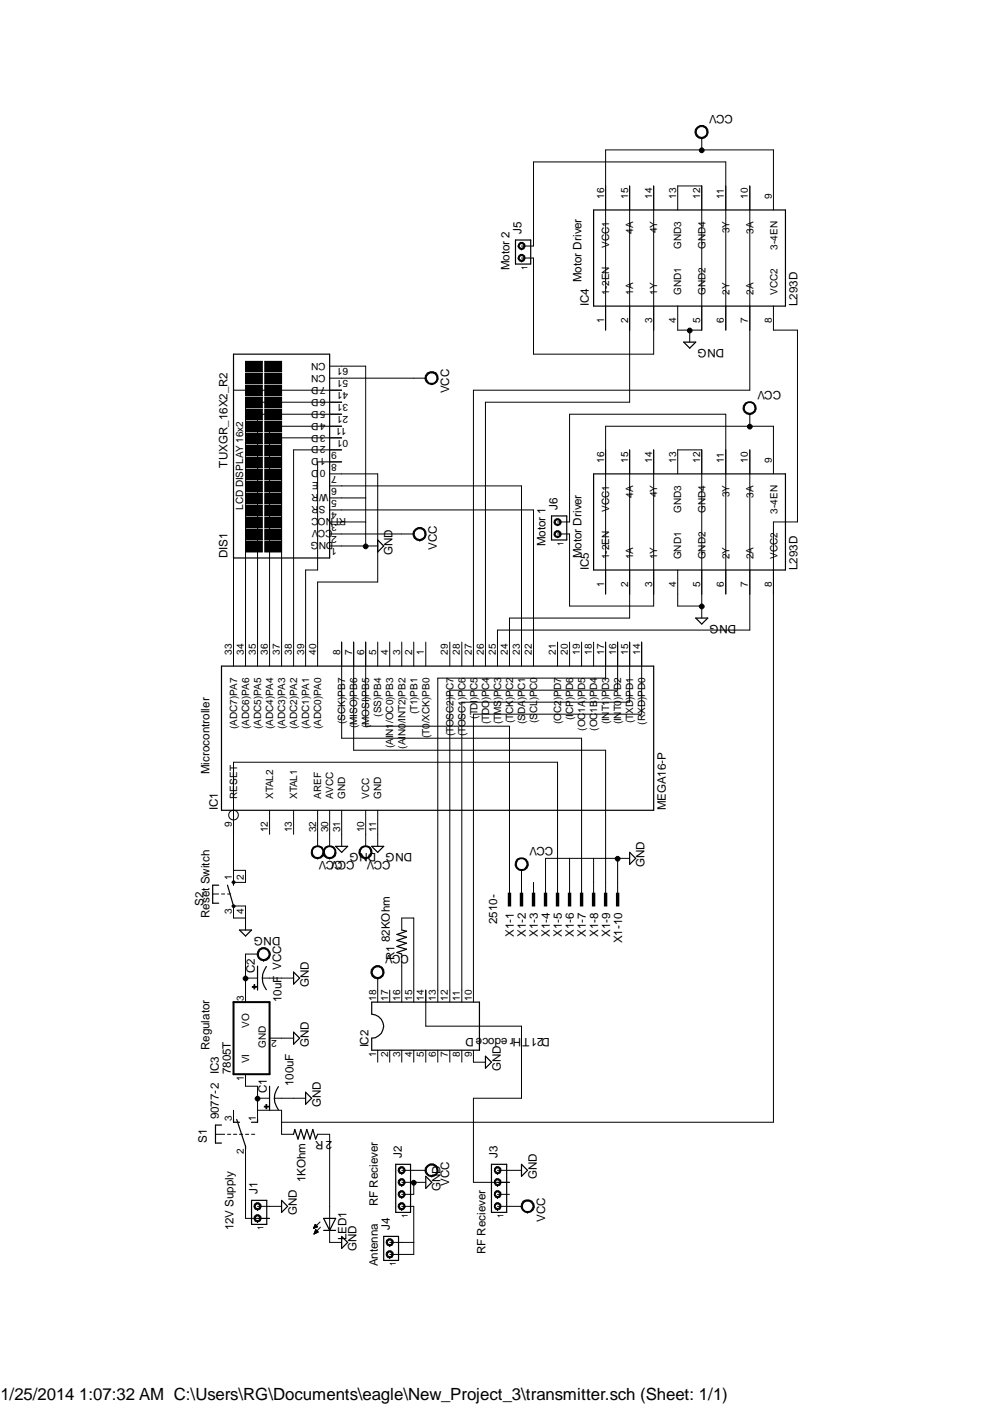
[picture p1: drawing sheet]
<svg xmlns="http://www.w3.org/2000/svg" width="210mm" height="297mm" viewBox="0 0 210 297" stroke-linecap="round" stroke-linejoin="round" font-family="sans-serif">
<g fill="none" stroke="#000" stroke-width=".25">
<path d="M109 50.7h3.2v5.1h-3.2zM125.5 44.4h40.5v20.3h-40.5zM49.4 74.9h20.3v43.1h-20.3zM144.5 72.3h2.6l-1.3 1.3zM79.8 114.2l1.3 1.2-1.3 1.3zM116.6 109.1h3.2v5.1h-3.2zM125.5 100.2h40.5v20.3h-40.5zM147.1 130.7h2.5l-1.3 1.2zM46.8 140.8h91.4v30.5h-91.4zM71 178.9h2.5l-1.3 1.3zM78.6 178.9h2.5l-1.3 1.3zM46.2 187.1h-1.2v3.9h1.2"/>
<path d="M48.1 187.1l1.3 4.4M49.4 186.5v.6M50.6 196.6h2.6l-1.3 1.3zM84.9 196.6l1 .3-2 .7 2 .5-2 .7 2 .6-2 .7 2 .6-2 .7 1 .3M133.1 180.2l1.3 1.3-1.3 1.2zM54.4 204.2v5.1M56.3 204.3a4 4 0 0 0 0 4.9M62.1 205.5l1.2 1.3-1.2 1.3zM62.1 218.2l1.2 1.3-1.2 1.3zM78.6 211.9h22.7v10.1h-22.7v-2.5a2.54 2.54 0 0 0 2.5-2.6 2.54 2.54 0 0 0-2.5-2.5zM46.8 237.9h-1.2v3.8h1.2M49.4 236.7v.6h1.2"/>
<path d="M50 236.7l1.9 5.6v.6M54.4 236.7v.6h-1.2M57 229.6v5.1M58.8 229.7a4 4 0 0 0 0 4.9M62.1 239.8l.2-1 .7 2 .6-2 .7 2 .6-2 .6 2 .6-2 .6 2 .4-1M64.6 230.9l1.3 1.3-1.3 1.3zM102.6 223.3l1.3 1.3-1.3 1.2zM53.2 253.8h3.2v5.1h-3.2zM59.5 253.8l1.3 1.2-1.3 1.3zM68.4 257.6h2.6l-1.3 2.5zM83.7 246.2h3.1v10.1h-3.1zM90 248.7l1.3 1.3-1.3 1.2z"/>
<path d="M103.9 246.2h3.2v10.1h-3.2zM110.2 246.2l1.3 1.2-1.3 1.3zM68.4 260.1h2.6M72.2 261.4l1.3 1.3-1.3 1.2zM81.1 261.4h3.1v5.1h-3.1z"/>
</g>
<g fill="none" stroke="#000" stroke-width=".21">
<path d="M133.1 39.3v45.7h-30.5v55.8M138.2 39.3v35.6h-25.4v-20.3h-2.6M147.4 26.9a1.4 1.4 0 0 1 2.2 .5 1.4 1.4 0 0 1-1.3 1.9v-.2a1.15 1.15 0 0 1-1.1-1.4 1.15 1.15 0 0 1 1.5-.8 1.15 1.15 0 0 1 .6 1.7l-1 .5v.2a1.39 1.39 0 0 1-1.3-.9 1.39 1.39 0 0 1 .4-1.5zM148.3 29.2v2.5M158.5 39.3v43.2h-58.4v58.3M109.6 54.1l.4-.3h.5l.4 .3 .1 .5-.3 .5-.5 .2v-.2l-.5-.5 .4-.6h.3l.3 .3v.3l-.5 .5v.2l-.4-.2-.3-.5zM109.6 51.6l.4-.3h.5l.4 .3 .1 .5-.3 .5-.5 .2v-.3l-.5-.4 .4-.6h.3l.3 .3v.3l-.5 .4v.3l-.4-.2-.3-.5zM110.2 52h2.6v-17.8h40.6v35.6M143.3 44.4v-5.1h5v30.5h-5v-5.1M163.5 44.4v-12.7h-35.5v38.1M51.9 78.9h3.6v2.2h-3.6zM51.9 76.4h3.6v2.2h-3.6z"/>
<path d="M56 78.9h3.5v2.2h-3.5zM56 76.4h3.5v2.2h-3.5zM69.7 77.4h7.6v38M69.7 80h20.3M90.3 78.9a1.39 1.39 0 0 1 2.2 .5 1.39 1.39 0 0 1-1.2 1.9v-.2a1.12 1.12 0 0 1-1.1-1.4 1.12 1.12 0 0 1 1.5-.8 1.12 1.12 0 0 1 .5 1.6l-.4 .5-.5 .1v.2a1.39 1.39 0 0 1-1.4-.9 1.39 1.39 0 0 1 .4-1.5zM145.8 69.8v2.5M163.5 64.7v5.1h5.1v40.5h-5.1v127h-104M51.9 99.3h3.6v2.2h-3.6zM51.9 96.7h3.6v2.2h-3.6zM51.9 94.2h3.6v2.2h-3.6zM51.9 91.6h3.6v2.2h-3.6zM51.9 89.1h3.6v2.2h-3.6z"/>
<path d="M51.9 86.6h3.6v2.2h-3.6zM51.9 84h3.6v2.2h-3.6zM51.9 81.5h3.6v2.2h-3.6zM56 99.3h3.5v2.2h-3.5zM56 96.7h3.5v2.2h-3.5zM56 94.2h3.5v2.2h-3.5zM56 91.6h3.5v2.2h-3.5zM56 89.1h3.5v2.2h-3.5zM56 86.6h3.5v2.2h-3.5zM56 84h3.5v2.2h-3.5zM56 81.5h3.5v2.2h-3.5zM72.2 82.5h-22.8v58.3"/>
<path d="M72.2 85h-20.3v55.8M72.2 87.6h-17.8v53.2M72.2 90.1h-15.2v50.7M72.2 92.6h-12.7v48.2M72.2 95.1h-10.1v45.7M72.2 97.6h-5.1v22.9h-2.5v20.3M133.1 95.1v35.6h-25.4v10.1M138.2 95.1v33h-17.8v-15.2h-2.5M157.6 85.2a1.39 1.39 0 0 1 2.2 .6 1.39 1.39 0 0 1-1.3 1.9v-.3a1.16 1.16 0 0 1-1.2-1.5 1.16 1.16 0 0 1 1.8-.6 1.16 1.16 0 0 1-.1 1.9l-.5 .2v.3a1.39 1.39 0 0 1-1.3-.9 1.39 1.39 0 0 1 .4-1.6zM158.5 95.1v38.1h-53.3v7.6M158.5 87.6v2.5M51.9 114.5h3.6v2.2h-3.6z"/>
<path d="M51.9 112h3.6v2.2h-3.6zM51.9 109.4h3.6v2.2h-3.6zM51.9 106.9h3.6v2.2h-3.6zM51.9 104.3h3.6v2.2h-3.6zM51.9 101.8h3.6v2.2h-3.6zM56 114.5h3.5v2.2h-3.5zM56 112h3.5v2.2h-3.5zM56 109.4h3.5v2.2h-3.5zM56 106.9h3.5v2.2h-3.5zM56 104.3h3.5v2.2h-3.5zM56 101.8h3.5v2.2h-3.5zM69.7 100.2h10.1v22.8h-12.7v17.8"/>
<path d="M69.7 102.7h40.5v38.1M69.7 107.8h43.1v33M69.7 115.4h10.1M69.7 112.9h17.8M69.7 110.3h7.6M69.7 105.3h7.6M87.8 111.9a1.4 1.4 0 0 1 2.2 .5 1.4 1.4 0 0 1-1.3 1.9v-.2a1.15 1.15 0 0 1-1.1-1.4 1.15 1.15 0 0 1 1.5-.8 1.15 1.15 0 0 1 .6 1.7l-1 .5v.2a1.39 1.39 0 0 1-1.3-.9 1.39 1.39 0 0 1 .4-1.5zM117.2 112.6l.4-.4h.5l.4 .4 .1 .5-.2 .4-.5 .2v-.3l-.4-.1-.2-.3 .1-.4 .3-.1 .6 .1 .1 .4-.2 .3-.3 .1v.3l-.6-.2-.2-.4zM117.2 110l.4-.3h.5l.4 .3 .1 .5-.2 .4-.5 .2v-.2l-.4-.1-.2-.4 .1-.3 .3-.2 .6 .2 .1 .3-.2 .4-.3 .1v.2l-.6-.2-.2-.4zM117.9 110.3h2.5v-22.7h33v38M143.3 100.2v-5.1h5v35.6M163.5 100.2v-10.1h-35.5v35.5"/>
<path d="M72.2 135.7v20.4h50.7v32.9M74.8 135.7v22.9h53.2v30.4M77.3 135.7v17.8h30.4v35.5M79.8 135.7v5.1M82.4 135.7v5.1M84.9 135.7v5.1M87.5 135.7v5.1M90 135.7v5.1M95.1 135.7v5.1M97.6 135.7v5.1M117.9 135.7v5.1M120.4 135.7v5.1"/>
<path d="M122.9 135.7v5.1M125.5 135.7v5.1M128 135.7v7.7h-35.5v68.5M130.6 135.7v10.2h-35.5v66M133.1 135.7v12.7h-35.5v63.5M135.6 135.7v15.3h-35.5v60.9M143.3 120.5v7.6h5M57 171.3v5.1M62.1 171.3v5.1M66.2 179.1a1.39 1.39 0 0 1 2.2 .6 1.39 1.39 0 0 1-1.3 1.9v-.3a1.15 1.15 0 0 1-1.1-1.4 1.15 1.15 0 0 1 1.6-.8 1.15 1.15 0 0 1 .5 1.7l-.5 .4-.5 .1v.3a1.39 1.39 0 0 1-1.3-.9 1.39 1.39 0 0 1 .4-1.6zM67.1 171.3v7.6M68.7 179.1a1.39 1.39 0 0 1 2.2 .6 1.39 1.39 0 0 1-1.2 1.9v-.3a1.15 1.15 0 0 1-1.2-1.4 1.15 1.15 0 0 1 1.6-.8 1.15 1.15 0 0 1 .5 1.7l-.4 .4-.5 .1v.3a1.39 1.39 0 0 1-1.4-.9 1.39 1.39 0 0 1 .4-1.6z"/>
<path d="M69.7 171.3v7.6M72.2 171.3v7.6M76.4 179.1a1.39 1.39 0 0 1 2.2 .6 1.39 1.39 0 0 1-1.3 1.9v-.3a1.15 1.15 0 0 1-1.2-1.4 1.15 1.15 0 0 1 1.6-.8 1.15 1.15 0 0 1 .5 1.7l-.4 .4-.5 .1v.3a1.39 1.39 0 0 1-1.3-.9 1.39 1.39 0 0 1 .4-1.6zM77.3 171.3v7.6M79.8 171.3v7.6M45 189h1.2M46.8 189h.7M48.1 189h.7M49 191.5l.4-.2 .3 .2-.1 .3-.2 .1zM49.2 186.3h.4v.4h-.4l-.2-.2zM49.4 184h2.5v2.5h-2.5v-25.4h68.5v27.9M51.9 194.1h-2.5v-2.6h2.5v5.1"/>
<path d="M84.9 196.6v-2.5h2.6v17.8M107.4 188.8h.5v2.7h-.5zM109.3 181.6a1.41 1.41 0 0 1 2.3 .6 1.41 1.41 0 0 1-1.4 1.9v-.3a1.15 1.15 0 0 1-1.1-1.3 1.15 1.15 0 0 1 1.5-.9 1.15 1.15 0 0 1 .6 1.7l-.4 .5h-.6v.3a1.43 1.43 0 0 1-1.2-.9 1.43 1.43 0 0 1 .3-1.6zM110 188.8h.5v2.7h-.5zM110.2 184v5M112.5 188.8h.5v2.7h-.5zM112.8 186.5v2.5M115.1 188.8h.5v2.7h-.5zM117.6 188.8h.5v2.7h-.5zM120.1 188.8h.5v2.7h-.5zM120.4 181.5v7.5M122.7 188.8h.5v2.7h-.5z"/>
<path d="M125.2 188.8h.5v2.7h-.5zM125.5 181.5v7.5M127.8 188.8h.5v2.7h-.5zM130.3 188.8h.5v2.7h-.5zM130.6 181.5v7.5M133.1 181.5h-17.8v7.5M51.9 206.8h2.5M53.3 208.6h.9v.1h-.9zM53.7 208.2h.1v.9h-.1zM54.4 201.7h-2.5v10.2M54.8 200.7a1.41 1.41 0 0 1 2.2 .5 1.41 1.41 0 0 1-1.3 1.9v-.2a1.15 1.15 0 0 1-1.1-1.4 1.15 1.15 0 0 1 1.5-.8 1.15 1.15 0 0 1 .5 1.7l-.9 .5v.2a1.43 1.43 0 0 1-1.3-.9 1.43 1.43 0 0 1 .4-1.5zM55.5 206.8h6.6"/>
<path d="M57 219.5h5.1M78.9 204.5a1.4 1.4 0 0 1 2.2 .6 1.4 1.4 0 0 1-1.3 1.9v-.3a1.15 1.15 0 0 1-1.2-1.5 1.15 1.15 0 0 1 1.8-.6 1.15 1.15 0 0 1-.1 1.9l-.5 .2v.3a1.39 1.39 0 0 1-1.3-.9 1.39 1.39 0 0 1 .4-1.6zM79.8 206.8v5.1M82.4 209.3v2.6M84.9 201.7v10.2M90 209.3v7.6h20.2v15.3h-10.1v17.8h7.6M45.6 239.8h1.9M48.1 239.8h.7M49.4 234.7v2.6M49.4 239.8h.6M50.6 239.8h.7M51.9 227.1v2.5h2.5v7.7"/>
<path d="M51.9 239.8h.7M53.2 239.8h.6M54.4 234.7h5.1v5.1h2.6M54.4 232.2h2.6M55.9 233.9h.8v.1h-.8zM56.2 233.5h.2v.9h-.2zM58 232.2h6.6M67.1 239.8h2.6v22.9h2.5M79.8 222v2.6M82.4 222v2.6M84.9 222v2.6M87.5 222v2.6"/>
<path d="M90 222v2.6M92.5 222v2.6M95.1 222v2.6M97.6 222v2.6M100.1 222v2.6h2.5M51.9 242.3v15.3h5.1M53.8 257.2l.4-.4h.5l.4 .4 .1 .5-.3 .5-.5 .1v-.2l-.5-.4 .4-.6h.3l.3 .6-.5 .4v.2l-.5-.1-.2-.5zM53.8 254.6l.4-.3h.5l.4 .3 .1 .5-.3 .5-.5 .2v-.2l-.5-.5 .4-.6h.3l.3 .6-.5 .5v.2l-.5-.2-.2-.5zM54.4 255h5.1M66.3 259.5v.2M66.4 259.4v.2M66.5 259.2v.4"/>
<path d="M66.5 259v.6M66.6 258.9l-.3 .8M66.6 258.9l.5 .5-.8 .3M66.6 258.9v.6M66.7 258.9v.6M66.8 259v.5M66.9 259v.4M67 259.1v.3M67.1 259.3v.1M67.6 258.3l-1.3 1.4M67.7 259.4l-1.3 1.5M84.2 254.6l.5-.3h.5l.3 .3 .2 .5-.4 .5-.4 .2v-.2l-.5-.5 .4-.6h.3l.3 .6-.5 .5v.2l-.5-.2-.2-.5z"/>
<path d="M84.2 252.1l.5-.4h.5l.3 .4 .2 .5-.4 .5-.4 .2v-.3l-.5-.4 .4-.6h.3l.3 .6-.5 .4v.3l-.5-.2-.2-.5zM84.2 249.5l.5-.3h.5l.3 .3 .2 .5-.4 .6-.4 .1v-.2l-.5-.5 .4-.5h.3l.3 .5-.5 .5v.2l-.5-.1-.2-.6zM84.2 247l.5-.3h.5l.3 .3 .2 .5-.4 .5-.4 .2v-.3l-.5-.4 .4-.6h.3l.3 .6-.5 .4v.3l-.5-.2-.2-.5zM84.9 255h2.6v10.2h-5.1M84.9 250h5.1M84.9 247.4h5.1M87.5 250v2.5h-2.6M90.3 246.4a1.37 1.37 0 0 1 2.2 .5 1.37 1.37 0 0 1-1.2 1.9v-.3a1.12 1.12 0 0 1-1.2-1.2 1.12 1.12 0 0 1 1.3-1 1.12 1.12 0 0 1 1 1.3l-.2 .5-.4 .3-.5 .1v.3a1.34 1.34 0 0 1-1.3-.9 1.34 1.34 0 0 1 .3-1.5zM104.6 252.1l.3-.4h.5l.4 .4 .1 .5-.2 .5-.5 .2v-.3l-.6-.4 .4-.6h.3l.4 .3v.3l-.5 .4v.3l-.5-.2-.2-.5zM104.9 254.3h.5l.4 .3 .1 .5-.2 .5-.5 .2v-.2l-.6-.5 .4-.6h.3l.4 .3v.3l-.5 .5v.2l-.5-.2-.2-.5 .1-.5zM104.9 249.2h.5l.4 .3 .1 .5-.2 .6-.5 .1v-.2l-.6-.5 .4-.5h.3l.4 .2v.3l-.5 .5v.2l-.5-.1-.2-.6 .1-.5zM104.9 246.7h.5l.4 .3 .1 .5-.2 .5-.5 .2v-.3l-.6-.4 .4-.6h.3l.4 .3v.3l-.5 .4v.3l-.5-.2-.2-.5 .1-.5z"/>
<path d="M105.2 255h5M105.2 252.5h2.5M105.2 247.4h5M110.6 253.9a1.41 1.41 0 0 1 2.2 .6 1.41 1.41 0 0 1-1.3 1.9v-.3a1.12 1.12 0 0 1-1.1-1.3 1.12 1.12 0 0 1 1.5-.8 1.12 1.12 0 0 1 .5 1.6l-.3 .5h-.6v.3a1.43 1.43 0 0 1-1.3-.9 1.43 1.43 0 0 1 .4-1.6zM66.4 260.8v.1M66.5 260.6v.2M66.5 260.5v.3M66.6 260.3v.4M66.7 260.1v.6M66.8 260v.7M66.9 260v.6M67 260.1v.5"/>
<path d="M67.1 260.3v.2M67.1 260.4v.1M67.2 260.5l-.5-.5-.3 .9M67.2 260.5l-.8 .4M67.2 260.5h.1M81.7 264.8l.4-.4h.5l.5 .4v.5l-.2 .5-.5 .2v-.3l-.5-.4 .3-.6h.3l.4 .6-.5 .4v.3l-.5-.2-.3-.5zM81.7 262.2l.4-.3h.5l.5 .3v.5l-.2 .6-.5 .1v-.2l-.5-.5 .3-.5h.3l.4 .5-.5 .5v.2l-.5-.1-.3-.6zM82.4 262.7h5.1"/>
<circle cx="148.3" cy="31.8" r=".5"/>
<circle cx="145.8" cy="69.9" r=".5"/>
<circle cx="158.5" cy="90.2" r=".5"/>
<circle cx="77.3" cy="115.5" r=".5"/>
<circle cx="148.3" cy="128.2" r=".5"/>
<circle cx="49.4" cy="172.3" r="1.02"/>
<circle cx="130.6" cy="181.6" r=".5"/>
<circle cx="51.9" cy="206.9" r=".5"/>
<circle cx="54.4" cy="232.3" r=".5"/>
<circle cx="87.5" cy="250" r=".5"/>
</g>
<g fill="#000">
<path d="M147.4 26.9a1.4 1.4 0 0 1 2.2 .5 1.4 1.4 0 0 1-1.3 1.9v-.2a1.15 1.15 0 0 1-1.1-1.4 1.15 1.15 0 0 1 1.5-.8 1.15 1.15 0 0 1 .6 1.7l-1 .5v.2a1.39 1.39 0 0 1-1.3-.9 1.39 1.39 0 0 1 .4-1.5z" fill-rule="evenodd"/>
<path d="M109.6 54.1l.4-.3h.5l.4 .3 .1 .5-.3 .5-.5 .2v-.2l-.5-.5 .4-.6h.3l.3 .3v.3l-.5 .5v.2l-.4-.2-.3-.5z" fill-rule="evenodd"/>
<path d="M109.6 51.6l.4-.3h.5l.4 .3 .1 .5-.3 .5-.5 .2v-.3l-.5-.4 .4-.6h.3l.3 .3v.3l-.5 .4v.3l-.4-.2-.3-.5z" fill-rule="evenodd"/>
<path d="M51.9 76.4h3.6v2.2h-3.6z" fill-rule="evenodd"/>
<path d="M56 76.4h3.5v2.2h-3.5z" fill-rule="evenodd"/>
<path d="M51.9 96.7h3.6v2.2h-3.6z" fill-rule="evenodd"/>
<path d="M51.9 94.2h3.6v2.2h-3.6z" fill-rule="evenodd"/>
<path d="M51.9 91.6h3.6v2.2h-3.6z" fill-rule="evenodd"/>
<path d="M51.9 89.1h3.6v2.2h-3.6z" fill-rule="evenodd"/>
<path d="M51.9 86.6h3.6v2.2h-3.6z" fill-rule="evenodd"/>
<path d="M51.9 84h3.6v2.2h-3.6z" fill-rule="evenodd"/>
<path d="M51.9 81.5h3.6v2.2h-3.6z" fill-rule="evenodd"/>
<path d="M51.9 78.9h3.6v2.2h-3.6z" fill-rule="evenodd"/>
<path d="M56 96.7h3.5v2.2h-3.5z" fill-rule="evenodd"/>
<path d="M56 94.2h3.5v2.2h-3.5z" fill-rule="evenodd"/>
<path d="M56 91.6h3.5v2.2h-3.5z" fill-rule="evenodd"/>
<path d="M56 89.1h3.5v2.2h-3.5z" fill-rule="evenodd"/>
<path d="M56 86.6h3.5v2.2h-3.5z" fill-rule="evenodd"/>
<path d="M56 84h3.5v2.2h-3.5z" fill-rule="evenodd"/>
<path d="M56 81.5h3.5v2.2h-3.5z" fill-rule="evenodd"/>
<path d="M56 78.9h3.5v2.2h-3.5z" fill-rule="evenodd"/>
<path d="M90.3 78.9a1.39 1.39 0 0 1 2.2 .5 1.39 1.39 0 0 1-1.2 1.9v-.2a1.12 1.12 0 0 1-1.1-1.4 1.12 1.12 0 0 1 1.5-.8 1.12 1.12 0 0 1 .5 1.6l-.4 .5-.5 .1v.2a1.39 1.39 0 0 1-1.4-.9 1.39 1.39 0 0 1 .4-1.5z" fill-rule="evenodd"/>
<path d="M157.6 85.2a1.39 1.39 0 0 1 2.2 .6 1.39 1.39 0 0 1-1.3 1.9v-.3a1.16 1.16 0 0 1-1.2-1.5 1.16 1.16 0 0 1 1.8-.6 1.16 1.16 0 0 1-.1 1.9l-.5 .2v.3a1.39 1.39 0 0 1-1.3-.9 1.39 1.39 0 0 1 .4-1.6z" fill-rule="evenodd"/>
<path d="M51.9 114.5h3.6v2.2h-3.6z" fill-rule="evenodd"/>
<path d="M51.9 112h3.6v2.2h-3.6z" fill-rule="evenodd"/>
<path d="M51.9 109.4h3.6v2.2h-3.6z" fill-rule="evenodd"/>
<path d="M51.9 106.9h3.6v2.2h-3.6z" fill-rule="evenodd"/>
<path d="M51.9 104.3h3.6v2.2h-3.6z" fill-rule="evenodd"/>
<path d="M51.9 101.8h3.6v2.2h-3.6z" fill-rule="evenodd"/>
<path d="M51.9 99.3h3.6v2.2h-3.6z" fill-rule="evenodd"/>
<path d="M56 114.5h3.5v2.2h-3.5z" fill-rule="evenodd"/>
<path d="M56 112h3.5v2.2h-3.5z" fill-rule="evenodd"/>
<path d="M56 109.4h3.5v2.2h-3.5z" fill-rule="evenodd"/>
<path d="M56 106.9h3.5v2.2h-3.5z" fill-rule="evenodd"/>
<path d="M56 104.3h3.5v2.2h-3.5z" fill-rule="evenodd"/>
<path d="M56 101.8h3.5v2.2h-3.5z" fill-rule="evenodd"/>
<path d="M56 99.3h3.5v2.2h-3.5z" fill-rule="evenodd"/>
<path d="M87.8 111.9a1.4 1.4 0 0 1 2.2 .5 1.4 1.4 0 0 1-1.3 1.9v-.2a1.15 1.15 0 0 1-1.1-1.4 1.15 1.15 0 0 1 1.5-.8 1.15 1.15 0 0 1 .6 1.7l-1 .5v.2a1.39 1.39 0 0 1-1.3-.9 1.39 1.39 0 0 1 .4-1.5z" fill-rule="evenodd"/>
<path d="M117.2 112.6l.4-.4h.5l.4 .4 .1 .5-.2 .4-.5 .2v-.3l-.4-.1-.2-.3 .1-.4 .3-.1 .6 .1 .1 .4-.2 .3-.3 .1v.3l-.6-.2-.2-.4z" fill-rule="evenodd"/>
<path d="M117.2 110l.4-.3h.5l.4 .3 .1 .5-.2 .4-.5 .2v-.2l-.4-.1-.2-.4 .1-.3 .3-.2 .6 .2 .1 .3-.2 .4-.3 .1v.2l-.6-.2-.2-.4z" fill-rule="evenodd"/>
<path d="M49 191.5l.4-.2 .3 .2-.1 .3-.2 .1z" fill-rule="evenodd"/>
<path d="M49.2 186.3h.4v.4h-.4l-.2-.2z" fill-rule="evenodd"/>
<path d="M66.2 179.1a1.39 1.39 0 0 1 2.2 .6 1.39 1.39 0 0 1-1.3 1.9v-.3a1.15 1.15 0 0 1-1.1-1.4 1.15 1.15 0 0 1 1.6-.8 1.15 1.15 0 0 1 .5 1.7l-.5 .4-.5 .1v.3a1.39 1.39 0 0 1-1.3-.9 1.39 1.39 0 0 1 .4-1.6z" fill-rule="evenodd"/>
<path d="M68.7 179.1a1.39 1.39 0 0 1 2.2 .6 1.39 1.39 0 0 1-1.2 1.9v-.3a1.15 1.15 0 0 1-1.2-1.4 1.15 1.15 0 0 1 1.6-.8 1.15 1.15 0 0 1 .5 1.7l-.4 .4-.5 .1v.3a1.39 1.39 0 0 1-1.4-.9 1.39 1.39 0 0 1 .4-1.6z" fill-rule="evenodd"/>
<path d="M76.4 179.1a1.39 1.39 0 0 1 2.2 .6 1.39 1.39 0 0 1-1.3 1.9v-.3a1.15 1.15 0 0 1-1.2-1.4 1.15 1.15 0 0 1 1.6-.8 1.15 1.15 0 0 1 .5 1.7l-.4 .4-.5 .1v.3a1.39 1.39 0 0 1-1.3-.9 1.39 1.39 0 0 1 .4-1.6z" fill-rule="evenodd"/>
<path d="M107.4 188.8h.5v2.7h-.5z" fill-rule="evenodd"/>
<path d="M110 188.8h.5v2.7h-.5z" fill-rule="evenodd"/>
<path d="M109.3 181.6a1.41 1.41 0 0 1 2.3 .6 1.41 1.41 0 0 1-1.4 1.9v-.3a1.15 1.15 0 0 1-1.1-1.3 1.15 1.15 0 0 1 1.5-.9 1.15 1.15 0 0 1 .6 1.7l-.4 .5h-.6v.3a1.43 1.43 0 0 1-1.2-.9 1.43 1.43 0 0 1 .3-1.6z" fill-rule="evenodd"/>
<path d="M112.5 188.8h.5v2.7h-.5z" fill-rule="evenodd"/>
<path d="M115.1 188.8h.5v2.7h-.5z" fill-rule="evenodd"/>
<path d="M117.6 188.8h.5v2.7h-.5z" fill-rule="evenodd"/>
<path d="M120.1 188.8h.5v2.7h-.5z" fill-rule="evenodd"/>
<path d="M122.7 188.8h.5v2.7h-.5z" fill-rule="evenodd"/>
<path d="M125.2 188.8h.5v2.7h-.5z" fill-rule="evenodd"/>
<path d="M127.8 188.8h.5v2.7h-.5z" fill-rule="evenodd"/>
<path d="M130.3 188.8h.5v2.7h-.5z" fill-rule="evenodd"/>
<path d="M53.3 208.6h.9v.1h-.9z" fill-rule="evenodd"/>
<path d="M53.7 208.2h.1v.9h-.1z" fill-rule="evenodd"/>
<path d="M54.8 200.7a1.41 1.41 0 0 1 2.2 .5 1.41 1.41 0 0 1-1.3 1.9v-.2a1.15 1.15 0 0 1-1.1-1.4 1.15 1.15 0 0 1 1.5-.8 1.15 1.15 0 0 1 .5 1.7l-.9 .5v.2a1.43 1.43 0 0 1-1.3-.9 1.43 1.43 0 0 1 .4-1.5z" fill-rule="evenodd"/>
<path d="M78.9 204.5a1.4 1.4 0 0 1 2.2 .6 1.4 1.4 0 0 1-1.3 1.9v-.3a1.15 1.15 0 0 1-1.2-1.5 1.15 1.15 0 0 1 1.8-.6 1.15 1.15 0 0 1-.1 1.9l-.5 .2v.3a1.39 1.39 0 0 1-1.3-.9 1.39 1.39 0 0 1 .4-1.6z" fill-rule="evenodd"/>
<path d="M55.9 233.9h.8v.1h-.8z" fill-rule="evenodd"/>
<path d="M56.2 233.5h.2v.9h-.2z" fill-rule="evenodd"/>
<path d="M53.8 257.2l.4-.4h.5l.4 .4 .1 .5-.3 .5-.5 .1v-.2l-.5-.4 .4-.6h.3l.3 .6-.5 .4v.2l-.5-.1-.2-.5z" fill-rule="evenodd"/>
<path d="M53.8 254.6l.4-.3h.5l.4 .3 .1 .5-.3 .5-.5 .2v-.2l-.5-.5 .4-.6h.3l.3 .6-.5 .5v.2l-.5-.2-.2-.5z" fill-rule="evenodd"/>
<path d="M84.2 254.6l.5-.3h.5l.3 .3 .2 .5-.4 .5-.4 .2v-.2l-.5-.5 .4-.6h.3l.3 .6-.5 .5v.2l-.5-.2-.2-.5z" fill-rule="evenodd"/>
<path d="M84.2 252.1l.5-.4h.5l.3 .4 .2 .5-.4 .5-.4 .2v-.3l-.5-.4 .4-.6h.3l.3 .6-.5 .4v.3l-.5-.2-.2-.5z" fill-rule="evenodd"/>
<path d="M84.2 249.5l.5-.3h.5l.3 .3 .2 .5-.4 .6-.4 .1v-.2l-.5-.5 .4-.5h.3l.3 .5-.5 .5v.2l-.5-.1-.2-.6z" fill-rule="evenodd"/>
<path d="M84.2 247l.5-.3h.5l.3 .3 .2 .5-.4 .5-.4 .2v-.3l-.5-.4 .4-.6h.3l.3 .6-.5 .4v.3l-.5-.2-.2-.5z" fill-rule="evenodd"/>
<path d="M90.3 246.4a1.37 1.37 0 0 1 2.2 .5 1.37 1.37 0 0 1-1.2 1.9v-.3a1.12 1.12 0 0 1-1.2-1.2 1.12 1.12 0 0 1 1.3-1 1.12 1.12 0 0 1 1 1.3l-.2 .5-.4 .3-.5 .1v.3a1.34 1.34 0 0 1-1.3-.9 1.34 1.34 0 0 1 .3-1.5z" fill-rule="evenodd"/>
<path d="M104.9 254.3h.5l.4 .3 .1 .5-.2 .5-.5 .2v-.2l-.6-.5 .4-.6h.3l.4 .3v.3l-.5 .5v.2l-.5-.2-.2-.5 .1-.5z" fill-rule="evenodd"/>
<path d="M104.6 252.1l.3-.4h.5l.4 .4 .1 .5-.2 .5-.5 .2v-.3l-.6-.4 .4-.6h.3l.4 .3v.3l-.5 .4v.3l-.5-.2-.2-.5z" fill-rule="evenodd"/>
<path d="M104.9 249.2h.5l.4 .3 .1 .5-.2 .6-.5 .1v-.2l-.6-.5 .4-.5h.3l.4 .2v.3l-.5 .5v.2l-.5-.1-.2-.6 .1-.5z" fill-rule="evenodd"/>
<path d="M104.9 246.7h.5l.4 .3 .1 .5-.2 .5-.5 .2v-.3l-.6-.4 .4-.6h.3l.4 .3v.3l-.5 .4v.3l-.5-.2-.2-.5 .1-.5z" fill-rule="evenodd"/>
<path d="M110.6 253.9a1.41 1.41 0 0 1 2.2 .6 1.41 1.41 0 0 1-1.3 1.9v-.3a1.12 1.12 0 0 1-1.1-1.3 1.12 1.12 0 0 1 1.5-.8 1.12 1.12 0 0 1 .5 1.6l-.3 .5h-.6v.3a1.43 1.43 0 0 1-1.3-.9 1.43 1.43 0 0 1 .4-1.6z" fill-rule="evenodd"/>
<path d="M81.7 264.8l.4-.4h.5l.5 .4v.5l-.2 .5-.5 .2v-.3l-.5-.4 .3-.6h.3l.4 .6-.5 .4v.3l-.5-.2-.3-.5z" fill-rule="evenodd"/>
<path d="M81.7 262.2l.4-.3h.5l.5 .3v.5l-.2 .6-.5 .1v-.2l-.5-.5 .3-.5h.3l.4 .5-.5 .5v.2l-.5-.1-.3-.6z" fill-rule="evenodd"/>
<circle cx="148.3" cy="31.8" r=".5"/>
<circle cx="145.8" cy="69.9" r=".5"/>
<circle cx="158.5" cy="90.2" r=".5"/>
<circle cx="77.3" cy="115.5" r=".5"/>
<circle cx="148.3" cy="128.2" r=".5"/>
<circle cx="130.6" cy="181.6" r=".5"/>
<circle cx="51.9" cy="206.9" r=".5"/>
<circle cx="54.4" cy="232.3" r=".5"/>
<circle cx="87.5" cy="250" r=".5"/>
</g>
<path d="M49.4 211.9h7.6v15.2h-7.6z" fill="none" stroke="#000" stroke-width=".42"/>
<text font-size="3.6" x=".1" y="295.9">1/25/2014 1:07:32 AM C:\Users\RG\Documents\eagle\New_Project_3\transmitter.sch (Sheet: 1/1)</text>
<g font-size="2.5">
<text x="154.9" y="24.2" transform="rotate(-180 154.9 24.2)">CCV</text>
<text x="110.2" y="49.5" transform="rotate(-90 110.2 49.5)">J5</text>
<text x="107.7" y="57.1" transform="rotate(-90 107.7 57.1)">Motor 2</text>
<text x="122.9" y="59.6" transform="rotate(-90 122.9 59.6)">Motor Driver</text>
<text x="124.5" y="64.7" transform="rotate(-90 124.5 64.7)">IC4</text>
<text x="168.6" y="64.7" transform="rotate(-90 168.6 64.7)">L293D</text>
<text x="153.1" y="73.7" transform="rotate(-180 153.1 73.7)">DNG</text>
<text x="94.9" y="83.2" transform="rotate(-90 94.9 83.2)">VCC</text>
<text x="165.1" y="82.6" transform="rotate(-180 165.1 82.6)">CCV</text>
<text x="48.1" y="98.9" transform="rotate(-90 48.1 98.9)">TUXGR_16X2_R2</text>
<text x="117.9" y="107.8" transform="rotate(-90 117.9 107.8)">J6</text>
<text x="48.1" y="118" transform="rotate(-90 48.1 118)">DIS1</text>
<text x="83" y="117.4" transform="rotate(-90 83 117.4)">GND</text>
<text x="92.4" y="116.2" transform="rotate(-90 92.4 116.2)">VCC</text>
<text x="115.3" y="115.4" transform="rotate(-90 115.3 115.4)">Motor 1</text>
<text x="122.9" y="118" transform="rotate(-90 122.9 118)">Motor Driver</text>
<text x="124.5" y="120.5" transform="rotate(-90 124.5 120.5)">IC5</text>
<text x="168.6" y="120.5" transform="rotate(-90 168.6 120.5)">L293D</text>
<text x="155.6" y="132.1" transform="rotate(-180 155.6 132.1)">DNG</text>
<text x="44.3" y="163.7" transform="rotate(-90 44.3 163.7)">Microcontroller</text>
<text x="46.1" y="171.3" transform="rotate(-90 46.1 171.3)">IC1</text>
<text x="140.7" y="171.3" transform="rotate(-90 140.7 171.3)">MEGA16-P</text>
<text x="116.9" y="179" transform="rotate(-180 116.9 179)">CCV</text>
<text x="74.9" y="182.1" transform="rotate(-180 74.9 182.1)">CCCVCV</text>
<text x="79.5" y="180.3" transform="rotate(-180 79.5 180.3)">DNG</text>
<text x="82.5" y="182.1" transform="rotate(-180 82.5 182.1)">CCV</text>
<text x="87.1" y="180.3" transform="rotate(-180 87.1 180.3)">DNG</text>
<text x="136.2" y="183.3" transform="rotate(-90 136.2 183.3)">GND</text>
<text x="43" y="191.5" transform="rotate(-90 43 191.5)">S2</text>
<text x="44.3" y="194.1" transform="rotate(-90 44.3 194.1)">Reset Switch</text>
<text x="105.1" y="195.4" transform="rotate(-90 105.1 195.4)">2510-</text>
<text x="59.3" y="198.1" transform="rotate(-180 59.3 198.1)">DNG</text>
<text x="82.4" y="199.2" transform="rotate(-90 82.4 199.2)">82KOhm</text>
<text x="83.4" y="203" transform="rotate(-90 83.4 203)">R1</text>
<text x="84.7" y="201.9" transform="rotate(-180 84.7 201.9)">CV</text>
<text x="86.4" y="201.9" transform="rotate(-180 86.4 201.9)">C</text>
<text x="108.6" y="198.1" transform="rotate(-90 108.6 198.1)">X1-1</text>
<text x="111.2" y="198.1" transform="rotate(-90 111.2 198.1)">X1-2</text>
<text x="113.7" y="198.1" transform="rotate(-90 113.7 198.1)">X1-3</text>
<text x="116.2" y="198.1" transform="rotate(-90 116.2 198.1)">X1-4</text>
<text x="118.8" y="198.1" transform="rotate(-90 118.8 198.1)">X1-5</text>
<text x="121.3" y="198.1" transform="rotate(-90 121.3 198.1)">X1-6</text>
<text x="123.9" y="198.1" transform="rotate(-90 123.9 198.1)">X1-7</text>
<text x="126.4" y="198.1" transform="rotate(-90 126.4 198.1)">X1-8</text>
<text x="128.9" y="198.1" transform="rotate(-90 128.9 198.1)">X1-9</text>
<text x="131.5" y="199.4" transform="rotate(-90 131.5 199.4)">X1-10</text>
<text x="53.8" y="205.8" transform="rotate(-90 53.8 205.8)">C2</text>
<text x="59.4" y="205" transform="rotate(-90 59.4 205)">VCC</text>
<text x="65.3" y="208.7" transform="rotate(-90 65.3 208.7)">GND</text>
<text x="59.5" y="211.9" transform="rotate(-90 59.5 211.9)">10uF</text>
<text x="65.3" y="221.4" transform="rotate(-90 65.3 221.4)">GND</text>
<text x="77.9" y="221.4" transform="rotate(-90 77.9 221.4)">IC2</text>
<text x="110.1" y="219.5" transform="rotate(-180 110.1 219.5)">Hr edoceD</text>
<text x="116.2" y="219.5" transform="rotate(-180 116.2 219.5)">D21T</text>
<text x="44.3" y="222" transform="rotate(-90 44.3 222)">Regulator</text>
<text x="46.2" y="227.1" transform="rotate(-90 46.2 227.1)">IC3</text>
<text x="48.8" y="227.1" transform="rotate(-90 48.8 227.1)">7805T</text>
<text x="105.8" y="226.5" transform="rotate(-90 105.8 226.5)">GND</text>
<text x="56.4" y="231.2" transform="rotate(-90 56.4 231.2)">C1</text>
<text x="62.1" y="229.6" transform="rotate(-90 62.1 229.6)">100uF</text>
<text x="46.2" y="236.7" transform="rotate(-90 46.2 236.7)">9077-2</text>
<text x="67.8" y="234.1" transform="rotate(-90 67.8 234.1)">GND</text>
<text x="43.7" y="241.7" transform="rotate(-90 43.7 241.7)">S1</text>
<text x="70.2" y="241.3" transform="rotate(-180 70.2 241.3)">2R</text>
<text x="84.9" y="244.9" transform="rotate(-90 84.9 244.9)">J2</text>
<text x="105.2" y="244.9" transform="rotate(-90 105.2 244.9)">J3</text>
<text x="64.6" y="250" transform="rotate(-90 64.6 250)">1KOhm</text>
<text x="93.1" y="251.8" transform="rotate(-90 93.1 251.8)">GND</text>
<text x="94.9" y="250.6" transform="rotate(-90 94.9 250.6)">VCC</text>
<text x="113.5" y="249.3" transform="rotate(-90 113.5 249.3)">GND</text>
<text x="54.4" y="252.5" transform="rotate(-90 54.4 252.5)">J1</text>
<text x="62.7" y="256.9" transform="rotate(-90 62.7 256.9)">GND</text>
<text x="79.8" y="255" transform="rotate(-90 79.8 255)">RF Reciever</text>
<text x="49.4" y="260.1" transform="rotate(-90 49.4 260.1)">12V Supply</text>
<text x="73.2" y="262.2" transform="rotate(-90 73.2 262.2)">LED1</text>
<text x="82.4" y="260.1" transform="rotate(-90 82.4 260.1)">J4</text>
<text x="115.2" y="258.3" transform="rotate(-90 115.2 258.3)">VCC</text>
<text x="75.4" y="264.5" transform="rotate(-90 75.4 264.5)">GND</text>
<text x="79.8" y="267.7" transform="rotate(-90 79.8 267.7)">Antenna</text>
<text x="102.6" y="265.2" transform="rotate(-90 102.6 265.2)">RF Reciever</text>
</g>
<g font-size="2.1">
<text x="127.7" y="42" transform="rotate(-90 127.7 42)">16</text>
<text x="132.8" y="42" transform="rotate(-90 132.8 42)">15</text>
<text x="137.8" y="42" transform="rotate(-90 137.8 42)">14</text>
<text x="142.9" y="42" transform="rotate(-90 142.9 42)">13</text>
<text x="148" y="42" transform="rotate(-90 148 42)">12</text>
<text x="153" y="42" transform="rotate(-90 153 42)">11</text>
<text x="158.1" y="42" transform="rotate(-90 158.1 42)">10</text>
<text x="163.2" y="42" transform="rotate(-90 163.2 42)">9</text>
<text x="128.8" y="52.4" transform="rotate(-90 128.8 52.4)">VCC1</text>
<text x="133.9" y="49.4" transform="rotate(-90 133.9 49.4)">4A</text>
<text x="138.9" y="49.3" transform="rotate(-90 138.9 49.3)">4Y</text>
<text x="144" y="52.6" transform="rotate(-90 144 52.6)">GND3</text>
<text x="149.1" y="52.6" transform="rotate(-90 149.1 52.6)">GND4</text>
<text x="154.2" y="49.3" transform="rotate(-90 154.2 49.3)">3Y</text>
<text x="159.3" y="49.4" transform="rotate(-90 159.3 49.4)">3A</text>
<text x="164.3" y="52.8" transform="rotate(-90 164.3 52.8)">3-4EN</text>
<text x="128.8" y="62.3" transform="rotate(-90 128.8 62.3)">1-2EN</text>
<text x="133.9" y="62.3" transform="rotate(-90 133.9 62.3)">1A</text>
<text x="138.9" y="62.3" transform="rotate(-90 138.9 62.3)">1Y</text>
<text x="144" y="62.3" transform="rotate(-90 144 62.3)">GND1</text>
<text x="149.1" y="62.3" transform="rotate(-90 149.1 62.3)">GND2</text>
<text x="154.2" y="62.3" transform="rotate(-90 154.2 62.3)">2Y</text>
<text x="159.3" y="62.3" transform="rotate(-90 159.3 62.3)">2A</text>
<text x="164.3" y="62.3" transform="rotate(-90 164.3 62.3)">VCC2</text>
<text x="127.7" y="68.2" transform="rotate(-90 127.7 68.2)">1</text>
<text x="132.8" y="68.2" transform="rotate(-90 132.8 68.2)">2</text>
<text x="137.8" y="68.2" transform="rotate(-90 137.8 68.2)">3</text>
<text x="142.9" y="68.2" transform="rotate(-90 142.9 68.2)">4</text>
<text x="148" y="68.2" transform="rotate(-90 148 68.2)">5</text>
<text x="153" y="68.2" transform="rotate(-90 153 68.2)">6</text>
<text x="158.1" y="68.2" transform="rotate(-90 158.1 68.2)">7</text>
<text x="163.2" y="68.2" transform="rotate(-90 163.2 68.2)">8</text>
<text x="68.8" y="76.7" transform="rotate(-180 68.8 76.7)">CN</text>
<text x="73.6" y="77.8" transform="rotate(-180 73.6 77.8)">61</text>
<text x="68.8" y="81.7" transform="rotate(-180 68.8 81.7)">7D</text>
<text x="68.8" y="79.2" transform="rotate(-180 68.8 79.2)">CN</text>
<text x="73.6" y="82.8" transform="rotate(-180 73.6 82.8)">41</text>
<text x="73.6" y="80.3" transform="rotate(-180 73.6 80.3)">51</text>
<text x="68.8" y="89.4" transform="rotate(-180 68.8 89.4)">4D</text>
<text x="68.8" y="86.8" transform="rotate(-180 68.8 86.8)">5D</text>
<text x="68.8" y="84.3" transform="rotate(-180 68.8 84.3)">6D</text>
<text x="73.6" y="87.9" transform="rotate(-180 73.6 87.9)">21</text>
<text x="73.6" y="85.4" transform="rotate(-180 73.6 85.4)">31</text>
<text x="68.8" y="94.3" transform="rotate(-180 68.8 94.3)">2D</text>
<text x="68.8" y="91.9" transform="rotate(-180 68.8 91.9)">3D</text>
<text x="71.2" y="95.5" transform="rotate(-180 71.2 95.5)">9</text>
<text x="73.2" y="90.5" transform="rotate(-180 73.2 90.5)">11</text>
<text x="73.6" y="93" transform="rotate(-180 73.6 93)">01</text>
<text x="67.3" y="102" transform="rotate(-180 67.3 102)">E</text>
<text x="68.8" y="99.4" transform="rotate(-180 68.8 99.4)">0D</text>
<text x="68.8" y="96.9" transform="rotate(-180 68.8 96.9)">1D</text>
<text x="71.2" y="100.6" transform="rotate(-180 71.2 100.6)">7</text>
<text x="71.2" y="98.1" transform="rotate(-180 71.2 98.1)">8</text>
<text x="127.7" y="97.9" transform="rotate(-90 127.7 97.9)">16</text>
<text x="132.8" y="97.9" transform="rotate(-90 132.8 97.9)">15</text>
<text x="137.8" y="97.9" transform="rotate(-90 137.8 97.9)">14</text>
<text x="142.9" y="97.9" transform="rotate(-90 142.9 97.9)">13</text>
<text x="148" y="97.9" transform="rotate(-90 148 97.9)">12</text>
<text x="153" y="97.9" transform="rotate(-90 153 97.9)">11</text>
<text x="158.1" y="97.9" transform="rotate(-90 158.1 97.9)">10</text>
<text x="163.2" y="97.9" transform="rotate(-90 163.2 97.9)">9</text>
<text x="51.4" y="107.8" transform="rotate(-90 51.4 107.8)">LCD DISPLAY 16x2</text>
<text x="68.8" y="107" transform="rotate(-180 68.8 107)">SR</text>
<text x="68.8" y="104.5" transform="rotate(-180 68.8 104.5)">/</text>
<text x="69.4" y="104.5" transform="rotate(-180 69.4 104.5)">WR</text>
<text x="71.2" y="105.7" transform="rotate(-180 71.2 105.7)">5</text>
<text x="71.2" y="103.2" transform="rotate(-180 71.2 103.2)">6</text>
<text x="133.9" y="105.2" transform="rotate(-90 133.9 105.2)">4A</text>
<text x="138.9" y="105.1" transform="rotate(-90 138.9 105.1)">4Y</text>
<text x="154.2" y="105.1" transform="rotate(-90 154.2 105.1)">3Y</text>
<text x="159.3" y="105.2" transform="rotate(-90 159.3 105.2)">3A</text>
<text x="70.3" y="112.1" transform="rotate(-180 70.3 112.1)">CCV</text>
<text x="71.2" y="113.2" transform="rotate(-180 71.2 113.2)">2</text>
<text x="71.2" y="110.8" transform="rotate(-180 71.2 110.8)">3</text>
<text x="71.2" y="108.2" transform="rotate(-180 71.2 108.2)">4</text>
<text x="73.1" y="109.6" transform="rotate(-180 73.1 109.6)">RTNOC</text>
<text x="128.8" y="108.2" transform="rotate(-90 128.8 108.2)">VCC1</text>
<text x="144" y="108.4" transform="rotate(-90 144 108.4)">GND3</text>
<text x="149.1" y="108.4" transform="rotate(-90 149.1 108.4)">GND4</text>
<text x="164.3" y="108.6" transform="rotate(-90 164.3 108.6)">3-4EN</text>
<text x="70.4" y="114.7" transform="rotate(-180 70.4 114.7)">DNG</text>
<text x="71.2" y="115.8" transform="rotate(-180 71.2 115.8)">1</text>
<text x="128.8" y="118.2" transform="rotate(-90 128.8 118.2)">1-2EN</text>
<text x="133.9" y="118.2" transform="rotate(-90 133.9 118.2)">1A</text>
<text x="138.9" y="118.2" transform="rotate(-90 138.9 118.2)">1Y</text>
<text x="144" y="118.2" transform="rotate(-90 144 118.2)">GND1</text>
<text x="149.1" y="118.2" transform="rotate(-90 149.1 118.2)">GND2</text>
<text x="154.2" y="118.2" transform="rotate(-90 154.2 118.2)">2Y</text>
<text x="159.3" y="118.2" transform="rotate(-90 159.3 118.2)">2A</text>
<text x="164.3" y="118.2" transform="rotate(-90 164.3 118.2)">VCC2</text>
<text x="127.7" y="124.1" transform="rotate(-90 127.7 124.1)">1</text>
<text x="132.8" y="124.1" transform="rotate(-90 132.8 124.1)">2</text>
<text x="137.8" y="124.1" transform="rotate(-90 137.8 124.1)">3</text>
<text x="142.9" y="124.1" transform="rotate(-90 142.9 124.1)">4</text>
<text x="148" y="124.1" transform="rotate(-90 148 124.1)">5</text>
<text x="153" y="124.1" transform="rotate(-90 153 124.1)">6</text>
<text x="158.1" y="124.1" transform="rotate(-90 158.1 124.1)">7</text>
<text x="163.2" y="124.1" transform="rotate(-90 163.2 124.1)">8</text>
<text x="49" y="138.5" transform="rotate(-90 49 138.5)">33</text>
<text x="51.6" y="138.5" transform="rotate(-90 51.6 138.5)">34</text>
<text x="54.1" y="138.5" transform="rotate(-90 54.1 138.5)">35</text>
<text x="56.6" y="138.5" transform="rotate(-90 56.6 138.5)">36</text>
<text x="59.2" y="138.5" transform="rotate(-90 59.2 138.5)">37</text>
<text x="61.7" y="138.5" transform="rotate(-90 61.7 138.5)">38</text>
<text x="64.3" y="138.5" transform="rotate(-90 64.3 138.5)">39</text>
<text x="66.8" y="138.5" transform="rotate(-90 66.8 138.5)">40</text>
<text x="71.9" y="138.5" transform="rotate(-90 71.9 138.5)">8</text>
<text x="74.4" y="138.5" transform="rotate(-90 74.4 138.5)">7</text>
<text x="77" y="138.5" transform="rotate(-90 77 138.5)">6</text>
<text x="79.5" y="138.5" transform="rotate(-90 79.5 138.5)">5</text>
<text x="82" y="138.5" transform="rotate(-90 82 138.5)">4</text>
<text x="84.6" y="138.5" transform="rotate(-90 84.6 138.5)">3</text>
<text x="87.1" y="138.5" transform="rotate(-90 87.1 138.5)">2</text>
<text x="89.6" y="138.5" transform="rotate(-90 89.6 138.5)">1</text>
<text x="94.7" y="138.5" transform="rotate(-90 94.7 138.5)">29</text>
<text x="97.2" y="138.5" transform="rotate(-90 97.2 138.5)">28</text>
<text x="99.7" y="138.5" transform="rotate(-90 99.7 138.5)">27</text>
<text x="102.3" y="138.5" transform="rotate(-90 102.3 138.5)">26</text>
<text x="104.8" y="138.5" transform="rotate(-90 104.8 138.5)">25</text>
<text x="107.4" y="138.5" transform="rotate(-90 107.4 138.5)">24</text>
<text x="109.9" y="138.5" transform="rotate(-90 109.9 138.5)">23</text>
<text x="112.4" y="138.5" transform="rotate(-90 112.4 138.5)">22</text>
<text x="117.5" y="138.5" transform="rotate(-90 117.5 138.5)">21</text>
<text x="120.1" y="138.5" transform="rotate(-90 120.1 138.5)">20</text>
<text x="122.6" y="138.5" transform="rotate(-90 122.6 138.5)">19</text>
<text x="125.1" y="138.5" transform="rotate(-90 125.1 138.5)">18</text>
<text x="127.7" y="138.5" transform="rotate(-90 127.7 138.5)">17</text>
<text x="130.2" y="138.5" transform="rotate(-90 130.2 138.5)">16</text>
<text x="132.8" y="138.5" transform="rotate(-90 132.8 138.5)">15</text>
<text x="135.3" y="138.5" transform="rotate(-90 135.3 138.5)">14</text>
<text x="50.1" y="154.1" transform="rotate(-90 50.1 154.1)">(ADC7)PA7</text>
<text x="52.7" y="154.1" transform="rotate(-90 52.7 154.1)">(ADC6)PA6</text>
<text x="55.2" y="154.1" transform="rotate(-90 55.2 154.1)">(ADC5)PA5</text>
<text x="57.7" y="154.1" transform="rotate(-90 57.7 154.1)">(ADC4)PA4</text>
<text x="60.3" y="154.1" transform="rotate(-90 60.3 154.1)">(ADC3)PA3</text>
<text x="62.8" y="154.1" transform="rotate(-90 62.8 154.1)">(ADC2)PA2</text>
<text x="65.4" y="154.1" transform="rotate(-90 65.4 154.1)">(ADC1)PA1</text>
<text x="67.9" y="154.1" transform="rotate(-90 67.9 154.1)">(ADC0)PA0</text>
<text x="73" y="153" transform="rotate(-90 73 153)">(SCK)PB7</text>
<text x="75.5" y="154" transform="rotate(-90 75.5 154)">(MISO)PB6</text>
<text x="78.1" y="154" transform="rotate(-90 78.1 154)">(MOSI)PB5</text>
<text x="80.6" y="151.5" transform="rotate(-90 80.6 151.5)">(SS)PB4</text>
<text x="88.2" y="151" transform="rotate(-90 88.2 151)">(T1)PB1</text>
<text x="90.8" y="156" transform="rotate(-90 90.8 156)">(T0/XCK)PB0</text>
<text x="95.8" y="155.6" transform="rotate(-90 95.8 155.6)">(TOSC2)PC7</text>
<text x="98.4" y="155.6" transform="rotate(-90 98.4 155.6)">(TOSC1)PC6</text>
<text x="100.9" y="151.9" transform="rotate(-90 100.9 151.9)">(TDI)PC5</text>
<text x="103.4" y="153" transform="rotate(-90 103.4 153)">(TDO)PC4</text>
<text x="105.9" y="153.1" transform="rotate(-90 105.9 153.1)">(TMS)PC3</text>
<text x="108.5" y="152.9" transform="rotate(-90 108.5 152.9)">(TCK)PC2</text>
<text x="111" y="153.1" transform="rotate(-90 111 153.1)">(SDA)PC1</text>
<text x="113.5" y="152.9" transform="rotate(-90 113.5 152.9)">(SCL)PC0</text>
<text x="118.6" y="153" transform="rotate(-90 118.6 153)">(OC2)PD7</text>
<text x="121.2" y="152.2" transform="rotate(-90 121.2 152.2)">(ICP)PD6</text>
<text x="123.7" y="154.5" transform="rotate(-90 123.7 154.5)">(OC1A)PD5</text>
<text x="126.2" y="154.5" transform="rotate(-90 126.2 154.5)">(OC1B)PD4</text>
<text x="128.8" y="153.1" transform="rotate(-90 128.8 153.1)">(INT1)PD3</text>
<text x="131.3" y="153.1" transform="rotate(-90 131.3 153.1)">(INT0)PD2</text>
<text x="133.9" y="152.9" transform="rotate(-90 133.9 152.9)">(TXD)PD1</text>
<text x="136.4" y="153.2" transform="rotate(-90 136.4 153.2)">(RXD)PD0</text>
<text x="83.1" y="158.2" transform="rotate(-90 83.1 158.2)">(AIN1/OC0)PB3</text>
<text x="85.7" y="158.3" transform="rotate(-90 85.7 158.3)">(AIN0/INT2)PB2</text>
<text x="50.1" y="168.9" transform="rotate(-90 50.1 168.9)">RESET</text>
<text x="57.7" y="168.9" transform="rotate(-90 57.7 168.9)">XTAL2</text>
<text x="62.8" y="168.9" transform="rotate(-90 62.8 168.9)">XTAL1</text>
<text x="67.9" y="168.9" transform="rotate(-90 67.9 168.9)">AREF</text>
<text x="70.4" y="168.9" transform="rotate(-90 70.4 168.9)">AVCC</text>
<text x="73" y="168.9" transform="rotate(-90 73 168.9)">GND</text>
<text x="78.1" y="168.9" transform="rotate(-90 78.1 168.9)">VCC</text>
<text x="80.6" y="168.9" transform="rotate(-90 80.6 168.9)">GND</text>
<text x="49" y="174.8" transform="rotate(-90 49 174.8)">9</text>
<text x="56.6" y="176" transform="rotate(-90 56.6 176)">12</text>
<text x="61.7" y="176" transform="rotate(-90 61.7 176)">13</text>
<text x="66.8" y="176" transform="rotate(-90 66.8 176)">32</text>
<text x="69.3" y="176" transform="rotate(-90 69.3 176)">30</text>
<text x="71.9" y="176" transform="rotate(-90 71.9 176)">31</text>
<text x="77" y="176" transform="rotate(-90 77 176)">10</text>
<text x="79.5" y="175.8" transform="rotate(-90 79.5 175.8)">11</text>
<text x="49" y="186.1" transform="rotate(-90 49 186.1)">1</text>
<text x="51.6" y="186.1" transform="rotate(-90 51.6 186.1)">2</text>
<text x="49" y="193.2" transform="rotate(-90 49 193.2)">3</text>
<text x="51.6" y="193.2" transform="rotate(-90 51.6 193.2)">4</text>
<text x="51.6" y="211.5" transform="rotate(-90 51.6 211.5)">3</text>
<text x="79.5" y="211.5" transform="rotate(-90 79.5 211.5)">18</text>
<text x="82" y="211.5" transform="rotate(-90 82 211.5)">17</text>
<text x="84.6" y="211.5" transform="rotate(-90 84.6 211.5)">16</text>
<text x="87.1" y="211.5" transform="rotate(-90 87.1 211.5)">15</text>
<text x="89.6" y="211.5" transform="rotate(-90 89.6 211.5)">14</text>
<text x="92.1" y="211.5" transform="rotate(-90 92.1 211.5)">13</text>
<text x="94.7" y="211.5" transform="rotate(-90 94.7 211.5)">12</text>
<text x="97.2" y="211.5" transform="rotate(-90 97.2 211.5)">11</text>
<text x="99.7" y="211.5" transform="rotate(-90 99.7 211.5)">10</text>
<text x="52.7" y="217.3" transform="rotate(-90 52.7 217.3)">VO</text>
<text x="56.2" y="221.5" transform="rotate(-90 56.2 221.5)">GND</text>
<text x="58.5" y="219.8" transform="rotate(-180 58.5 219.8)">2</text>
<text x="52.7" y="224.8" transform="rotate(-90 52.7 224.8)">VI</text>
<text x="79.5" y="223.5" transform="rotate(-90 79.5 223.5)">1</text>
<text x="82" y="223.5" transform="rotate(-90 82 223.5)">2</text>
<text x="84.6" y="223.5" transform="rotate(-90 84.6 223.5)">3</text>
<text x="87.1" y="223.5" transform="rotate(-90 87.1 223.5)">4</text>
<text x="89.6" y="223.5" transform="rotate(-90 89.6 223.5)">5</text>
<text x="92.1" y="223.5" transform="rotate(-90 92.1 223.5)">6</text>
<text x="94.7" y="223.5" transform="rotate(-90 94.7 223.5)">7</text>
<text x="97.2" y="223.5" transform="rotate(-90 97.2 223.5)">8</text>
<text x="99.7" y="223.5" transform="rotate(-90 99.7 223.5)">9</text>
<text x="51.6" y="228.6" transform="rotate(-90 51.6 228.6)">1</text>
<text x="49" y="236.9" transform="rotate(-90 49 236.9)">3</text>
<text x="54.1" y="236.9" transform="rotate(-90 54.1 236.9)">1</text>
<text x="51.6" y="243.9" transform="rotate(-90 51.6 243.9)">2</text>
</g>
<g font-size="1.8">
<text x="111.5" y="57.1" transform="rotate(-90 111.5 57.1)">1</text>
<text x="119.1" y="115.4" transform="rotate(-90 119.1 115.4)">1</text>
<text x="86.2" y="257.6" transform="rotate(-90 86.2 257.6)">1</text>
<text x="106.4" y="257.6" transform="rotate(-90 106.4 257.6)">1</text>
<text x="55.7" y="260.1" transform="rotate(-90 55.7 260.1)">1</text>
<text x="83.7" y="267.7" transform="rotate(-90 83.7 267.7)">1</text>
</g>
</svg>
